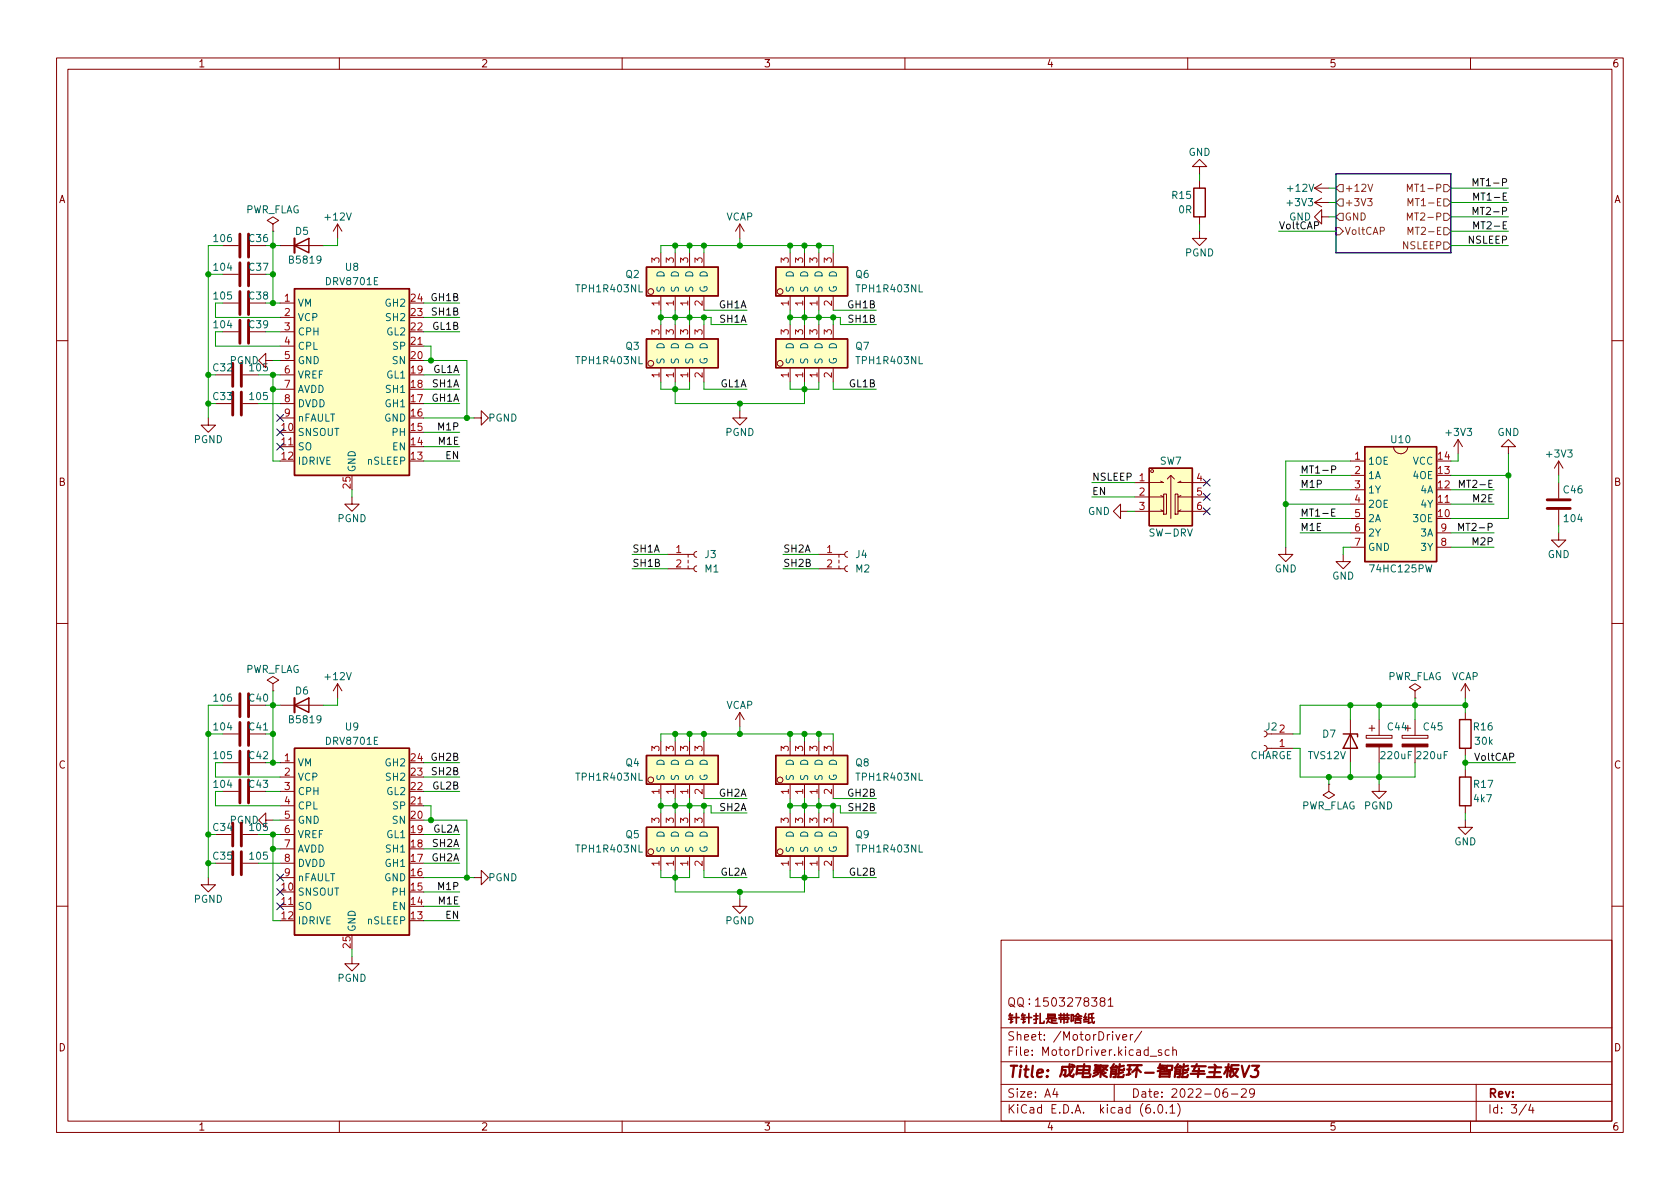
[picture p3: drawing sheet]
<svg xmlns="http://www.w3.org/2000/svg" width="297mm" height="210mm" viewBox="0 0 297 210" stroke-linecap="round" stroke-linejoin="round" font-family="sans-serif">
<g fill="none" stroke="#840000" stroke-width=".18">
<path d="M10 10.2h277v190.1h-277zM12 12.2h273v186.1h-273zM60 10.2v2M110 10.2v2M160 10.2v2M210 10.2v2M260 10.2v2M48.3 39.6l1-.6-1-.7-1.1 .7 1.1 .6v1.3M59.7 39.6v2.6M59.7 39.6l-.8 1.3M59.7 39.6l.8 1.3M130.8 39.6l-.8 1.3"/>
<path d="M130.8 39.6v2.6M130.8 39.6l.8 1.3M212.1 29.5h1.3l-1.3-1.3-1.3 1.3h1.3v1.2M212.1 32v1.3M212.1 38.3v1.3M232.4 35.8l1.3 .8M232.4 35.8h2.5M232.4 33.3l1.3 .7M232.4 33.3h2.5M233.7 38.3v-1.2l-1.3 1.2 1.3 1.3v-1.3h1.2M233.7 35l-1.3 .8M233.7 32.5l-1.3 .8"/>
<path d="M39.4 53.6h2.8M39.4 48.5h2.8M39.4 43.4h2.8M39.4 58.7h2.8M48.3 40.9h.1M49.5 53.6h2.6M49.5 43.4h7.6M49.5 58.7h2.6M49.5 56.1h2.6M116.8 44.7v2.5M116.8 52.3v2.6M116.8 57.4v2.5"/>
<path d="M119.4 44.7v2.5M119.4 52.3v2.6M119.4 57.4v2.5M121.9 44.7v2.5M121.9 52.3v2.6M121.9 57.4v2.5M124.5 44.7v2.5M124.5 52.3v2.6M124.5 57.4v2.5M139.7 44.7v2.5M139.7 52.3v2.6M139.7 57.4v2.5"/>
<path d="M142.2 44.7v2.5M142.2 52.3v2.6M142.2 57.4v2.5M144.8 44.7v2.5M144.8 52.3v2.6M144.8 57.4v2.5M147.3 44.7v2.5M147.3 52.3v2.6M147.3 57.4v2.5M212.1 40.9v1.3h1.3l-1.3 1.2-1.3-1.2h1.3M10 60.2h2M36.8 73.9v1.3h1.3l-1.3 1.2-1.2-1.2h1.2"/>
<path d="M42.9 71.4h2.8M42.9 66.3h2.8M47 63.7v-1.2l-1.3 1.2 1.3 1.3v-1.3h1.3M49.5 71.4h2.6M49.5 66.3h2.6M49.5 79h2.6M49.5 61.2h2.6M49.5 63.7h2.6M49.5 68.8h2.6M49.5 73.9h2.6M72.4 61.2h2.5M83.8 73.9h1.3v-1.3l1.3 1.3-1.3 1.3v-1.3"/>
<path d="M116.8 65v2.6M119.4 65v2.6M121.9 65v2.6M124.5 65v2.6M130.8 72.6v1.3h1.3l-1.3 1.3-1.3-1.3h1.3M139.7 65v2.6M142.2 65v2.6M144.8 65v2.6M147.3 65v2.6M246.4 79a1.27 1.27 0 0 0 1.2 1.2 1.27 1.27 0 0 0 1.3-1.2M257.8 77.7l-.8 1.3M257.8 77.7v2.6"/>
<path d="M257.8 77.7l.8 1.3M266.7 79h1.3l-1.3-1.3-1.3 1.3h1.3v1.3M285 60.2h2M62.2 87.9v1.2h1.3l-1.3 1.3-1.2-1.3h1.2M118.1 98h4.6M121.7 98v.5M121.7 99.1v.5M123.2 97.5l-.4 .2-.1 .3 .1 .4 .4 .1M144.8 98h4.6M148.3 98v.5M148.3 99.1v.5M149.9 97.5l-.4 .2-.1 .3 .1 .4 .4 .1"/>
<path d="M198.1 90.4v-1.3l-1.3 1.3 1.3 1.3v-1.3h1.3M205.2 90.2l.5 .2h-5M205.2 87.6l.5 .3h-5M205.2 85.1l.5 .2h-5M205.7 87.4h.5v3.5h-.5zM207 84.1v7.6M207 84.1l-.6 .6M207 84.1l.6 .6M207.8 87.4h.5v3.5h-.5zM208.8 90.2l-.5 .2h5.1M208.8 87.6l-.5 .3h5.1M208.8 85.1l-.5 .2h5.1"/>
<path d="M227.3 96.8v1.2h1.3l-1.3 1.3-1.2-1.3h1.2M237.5 98v1.3h1.3l-1.3 1.3-1.3-1.3h1.3M238.8 81.5h2.5M238.8 89.1h2.5M238.8 84.1h2.5M238.8 86.6h2.5M238.8 91.7h2.5M238.8 94.2h2.5M238.8 96.8h2.5M254 89.1h2.5M254 94.2h2.5M254 96.8h2.5"/>
<path d="M275.6 94.2v1.3h1.3l-1.3 1.3-1.3-1.3h1.3M275.6 81.5l-.8 1.3M275.6 81.5v2.6M275.6 85.3v2.8M275.6 90.2v2.8M275.6 81.5l.8 1.3M10 110.2h2M118.1 100.6h4.6M121.7 100.1v.5M123.2 100.1l-.4 .1-.1 .4 .1 .3 .4 .2M144.8 100.6h4.6M148.3 100.1v.5"/>
<path d="M149.9 100.1l-.4 .1-.1 .4 .1 .3 .4 .2M285 110.2h2M39.4 124.7h2.8M39.4 134.9h2.8M39.4 129.8h2.8M39.4 139.9h2.8M48.3 120.9l1-.6-1-.7-1.1 .7 1.1 .6v1.3M48.3 122.2h.1M49.5 124.7h7.6M49.5 134.9h2.6M49.5 139.9h2.6M49.5 137.4h2.6"/>
<path d="M59.7 120.9l-.8 1.3M59.7 120.9v2.5M59.7 120.9l.8 1.3M116.8 131.1v2.5M116.8 138.7v2.5M119.4 131.1v2.5M119.4 138.7v2.5M121.9 131.1v2.5M121.9 138.7v2.5M124.5 131.1v2.5M124.5 138.7v2.5M130.8 126v2.5"/>
<path d="M130.8 126l-.8 1.2M130.8 126l.8 1.2M139.7 131.1v2.5M139.7 138.7v2.5M142.2 131.1v2.5M142.2 138.7v2.5M144.8 131.1v2.5M144.8 138.7v2.5M147.3 131.1v2.5M147.3 138.7v2.5M223.5 129.3l.4 .1 .1 .4-.1 .3-.4 .2M223.5 131.8l.4 .2 .1 .3-.1 .4-.4 .1"/>
<path d="M224.8 129.8h3.8M224.8 132.3h3.8M234.9 138.7v1.2l1.1 .7-1.1 .6-1-.6 1-.7M234.9 138.7h.1M238.8 127.2v7.7M241.6 130h4.5v.6h-4.5zM242.1 128.8h1M242.6 128.3v1M243.8 138.7v1.2h1.3l-1.3 1.3-1.2-1.3h1.2M243.8 127.2v2.8M243.8 132.1v2.8M247.9 130h4.6v.6h-4.6z"/>
<path d="M248.4 128.8h1M250.2 122.2l1-.7-1-.6-1 .6 1 .7v1.2M250.2 123.4h.1M250.2 127.2v2.8M250.2 132.1v2.8M259.1 120.9v2.5M259.1 126v1.2M259.1 132.3v1.3M259.1 136.1v1.3M259.1 120.9l-.8 1.3M259.1 120.9l.7 1.3M36.8 155.2v1.3h1.3l-1.3 1.2-1.2-1.2h1.2"/>
<path d="M42.9 152.6h2.8M42.9 147.6h2.8M47 145v-1.2l-1.3 1.2 1.3 1.3v-1.3h1.3M49.5 152.6h2.6M49.5 147.6h2.6M49.5 142.5h2.6M49.5 145h2.6M49.5 150.1h2.6M49.5 155.2h2.6M72.4 142.5h2.5M83.8 155.2h1.3v-1.3l1.3 1.3-1.3 1.3v-1.3M116.8 143.8v2.5"/>
<path d="M116.8 151.4v2.5M119.4 143.8v2.5M119.4 151.4v2.5M121.9 143.8v2.5M121.9 151.4v2.5M124.5 143.8v2.5M124.5 151.4v2.5M130.8 159v1.3h1.3l-1.3 1.2-1.3-1.2h1.3M139.7 143.8v2.5M139.7 151.4v2.5M142.2 143.8v2.5M142.2 151.4v2.5"/>
<path d="M144.8 143.8v2.5M144.8 151.4v2.5M147.3 143.8v2.5M147.3 151.4v2.5M259.1 145v1.3h1.2l-1.2 1.3-1.3-1.3h1.3M259.1 142.5v1.3M10 160.2h2M49.5 160.3h2.6M62.2 169.2v1.2h1.3l-1.3 1.3-1.2-1.3h1.2M177 166.3h108v32h-108zM178.4 176.6a.5 .5 0 0 1 .6-.2 .5 .5 0 0 1 .4 .5v.5a.5 .5 0 0 1-.5 .6 .5 .5 0 0 1-.5-.6zM178.6 177.6h.3l.5 .5"/>
<path d="M180 176.6a.5 .5 0 0 1 .6-.2 .5 .5 0 0 1 .3 .5v.5a.5 .5 0 0 1-.5 .6 .5 .5 0 0 1-.5-.6zM180.2 177.6h.3l.5 .5M182 177.4v.2M182 176.6v.2M183.1 176.9l.4-.5v1.5M183.1 177.9h.8M185.3 176.4h-.7l-.1 .7 .2-.1 .5 .1 .2 .2-.1 .5-.2 .1-.6-.1M186.1 176.5l.2-.1a.81 .81 0 0 1 .6 .7 .81 .81 0 0 1-.3 .8h-.2a.81 .81 0 0 1-.5-.6 .81 .81 0 0 1 .2-.8zM187.3 176.4h.9l-.5 .6 .4 .1v.7l-.2 .1h-.4l-.2-.1M188.8 176.6l.6-.2 .2 .2v.3l-.9 1h.9M190.1 176.4h1l-.6 1.5M191.9 177.1l-.3-.3 .1-.2 .2-.2 .5 .1 .1 .2-.1 .2-.6 .2-.2 .3 .1 .4 .2 .1h.5l.1-.3-.1-.4-.2-.1"/>
<path d="M193 176.4h.9l-.5 .6 .5 .1v.7l-.3 .1h-.4l-.2-.1M194.8 177.1l-.3-.3 .1-.2 .2-.2 .4 .1 .2 .2-.1 .2-.7 .2-.1 .3v.2l.3 .3h.4l.2-.3-.1-.4-.2-.1M195.9 176.9l.5-.5v1.5M195.9 177.9h.9M285 160.2h2M60 198.3v2M110 198.3v2M160 198.3v2M177 194.8h108M177 191.8h108M177 187.8h108M177 181.8h108"/>
<path d="M186.5 192.5l-.4 1h1M186.9 193v1M197 191.8v3M197.3 182.9l.3 1 .4-1M198.5 183.4l.7-.1-.1-.3-.4-.1-.2 .2 .1 .8h.5M199.9 182.9v1M200.3 182.9l-.3 .1-.1 .2M201.9 182.4l-1.3 1.9M203.4 186.8h1.1M204.1 196.7v.1M204.9 195.4l.2-.1a.81 .81 0 0 1 .6 .7 .81 .81 0 0 1-.3 .8h-.2a.81 .81 0 0 1-.6-.6 .81 .81 0 0 1 .3-.8zM205.4 185.7l-.4-.1-.2 .2 .1 .3 .5 .1v.4h-.6"/>
<path d="M206.2 196.7v.1M206.7 185.7l-.4-.1-.3 .3v.4l.1 .3h.6M206.9 195.8l.4-.5v1.5M206.9 196.8h.8M207.4 185.8l.2-.2 .3 .1 .1 .9M207.4 185.1v1.5M208.2 195.1a1.72 1.72 0 0 1 0 2.3M210 198.3v2M216.9 192.5a.59 .59 0 0 0-.7 .7v.5l.2 .3h.4l.2-.1 .1-.5-.2-.2-.4-.1-.3 .3M217.7 193.5h1.2M219.5 192.7l.6-.2 .2 .2 .1 .3-1 1h1M221.8 193.2l-.3 .3-.4-.1-.2-.2 .2-.6 .4-.1 .2 .2a.99 .99 0 0 1-.3 1.3h-.3"/>
<path d="M260 198.3v2M261 191.8v6.5M269.9 195.3l-1.3 1.9M270.6 195.3l-.3 1h.9M271 195.8v1"/>
<circle cx="115.1" cy="51.6" r=".51"/>
<circle cx="137.9" cy="51.6" r=".51"/>
<circle cx="115.1" cy="64.3" r=".51"/>
<circle cx="137.9" cy="64.3" r=".51"/>
<circle cx="203.7" cy="83.3" r=".25"/>
<circle cx="115.1" cy="137.9" r=".51"/>
<circle cx="137.9" cy="137.9" r=".51"/>
<circle cx="115.1" cy="150.6" r=".51"/>
<circle cx="137.9" cy="150.6" r=".51"/>
</g>
<g fill="none" stroke="#840000" stroke-width=".4">
<path d="M178.7 188.5h1.2M179.3 188.5l-.3 2M180.4 189.1l-.1 1.4M180.5 188.5l-.1 .1 .1 .1 .1-.1-.1-.1v.2M181.1 189.1h.8M181.5 188.5l-.2 1.7v.2l.4 .1M182.6 188.5l-.2 1.7 .3 .3M183.4 189.8l1-.2-.1-.4-.5-.1-.3 .3-.1 1 .2 .1 .6-.1M185.2 190.3v.1l-.1 .1-.1-.1 .2-.1-.1 .2M185.3 189.2l.1 .1-.1 .1-.1-.1 .1-.1v.2M187.8 189.2h.6l-.1 .9h-.3M189.1 188.2l.1 2 .5 .3 .2-.5"/>
<path d="M189.5 188.3l.5 .2M189.7 189l-.4 .7-.6 .6-.4 .1M190 188.7h-2.2l-.1 1-.3 .7M190.4 189.8h2.1l.2-1.2h-2.2l-.2 1.4M190.4 189.2h2.2M191.7 188.2l-.3 2.3h1.3l.1-.5M193.5 189.3h.6M193.6 188.4l2.3 .1M193.7 188.9h.9M193.7 188.7h.9M193.8 188.4l-.1 .8M194 189.2h.5"/>
<path d="M194 189.5l-.6 .3M194.2 189.9l-1 .5M194.6 188.4l-.1 .9M194.7 189.6l-.1 .9M194.8 189.5v.3l.4 .4 .5 .3M195 188.7l.8 .5M195.2 189.4l-1.1 .3M195.5 189.7l-.5 .2M195.8 188.6l-.5 .4-.6 .3M196.4 190.5l.1-1.4h.9l-.2 1.4h-.4M196.4 188.8l1.1-.1v.1M196.4 189.9h.9"/>
<path d="M196.5 189.5h.8M196.9 188.2l-.3 .5M197.3 188.5l.2 .2M197.8 189.4l-.1 1.1M198 188.2l-.1 1M198.6 189.6l-.9 .3M198.7 190.1l-.1 .4h-1M198.7 188.5l-.9 .2M198.8 188.9l-.1 .3h-.9M199.3 189.1h.7M199.4 188.4h.8M199.8 188.4l-.2 1.7"/>
<path d="M199.9 189.9l-.7 .2M200.3 188.4h1.6M200.8 189l-.6 .6M201.1 188.7l-.3 1.8M201.1 189l.6 .6M201.2 188.4l-.5 .8M202.5 189.7h1.5M204.8 188.8h1.3M205 190.5l.2-1h1.7l-.1 1M205 190.4h1.8M205.1 188.5h.9M205.1 189.9h1.7"/>
<path d="M205.1 188.2l-.1 .5M205.4 189l.6 .2M205.4 188.9l-.3 .4-.4 .1M205.6 188.5l-.2 .6M206.2 189.2h1M206.3 189.1v-.6h1l-.1 .6M207.7 190.5l.2-1.4h.8l-.1 1.4h-.4M207.7 188.8l1.1-.1 .1 .1M207.8 189.9h.8M207.8 189.5h.9M208.3 188.2l-.4 .5M208.6 188.5l.3 .2"/>
<path d="M209.2 189.4l-.2 1.1M209.3 188.2l-.1 1M209.9 189.6l-.9 .3M210 190.1l-.1 .4h-1M210 188.5l-.8 .2M210.1 188.9l-.1 .3h-.9M210.5 189.9h2.5M210.7 188.6h2.5M210.9 189.4h2M211.6 188.2l-.5 .9M212 188.9l-.2 1.6M213.4 190.5h2.5"/>
<path d="M213.7 188.7h2.2M213.8 189.6h1.9M214.7 188.3l.4 .4M214.9 188.7l-.2 1.8M216.7 188.7h.8M217 188.8l-.6 1.1M217.1 189.1l.3 .4M217.2 188.2l-.3 2.3M217.7 189h1.2l-.4 .8-.5 .5-.4 .2M217.9 189l.3 .9 .6 .6M219 188.4h-1.2l-.4 1.9M219.6 188.5l.4 2 .9-2"/>
<path d="M221.4 188.5h1.2l-.7 .7h.2l.3 .2 .1 .2-.2 .7-.3 .2h-.6l-.2-.2"/>
</g>
<g fill="none" stroke="#840000" stroke-width=".25">
<path d="M211.1 33.3h2v5h-2zM52.1 51h20.3v33.1h-20.3zM52.1 43.4l2.5-1.2v2.5zM114.3 59.9h12.7v5.1h-12.7zM114.3 47.2h12.7v5.1h-12.7zM137.2 59.9h12.7v5.1h-12.7zM137.2 47.2h12.7v5.1h-12.7zM241.3 79h12.7v20.3h-12.7zM203.2 82.8h7.6v10.2h-7.6zM52.1 132.3h20.3v33h-20.3zM52.1 124.7l2.5-1.3v2.6zM114.3 133.6h12.7v5.1h-12.7z"/>
<path d="M137.2 133.6h12.7v5.1h-12.7zM237.5 129.8h2.5v.5M238.8 129.8l1.2 2.5h-2.5zM258.1 137.4h2v5.1h-2zM258.1 127.2h2v5.1h-2zM114.3 146.3h12.7v5.1h-12.7zM137.2 146.3h12.7v5.1h-12.7z"/>
</g>
<g fill="none" stroke="#840000" stroke-width=".51">
<path d="M42.4 41.4v4.1M42.4 46.5v4M42.4 51.6v4M42.4 56.6v4.1M43.9 41.4v4.1M43.9 46.5v4M43.9 51.6v4M43.9 56.6v4.1M41.1 64.3v4M41.1 69.3v4.1M42.7 64.3v4M42.7 69.3v4.1"/>
<path d="M273.6 88.4h4M273.6 89.9h4M42.4 122.7v4M42.4 127.8v4M42.4 132.8v4.1M42.4 137.9v4.1M43.9 122.7v4M43.9 127.8v4M43.9 132.8v4.1M43.9 137.9v4.1M41.1 145.5v4.1M41.1 150.6v4.1"/>
<path d="M42.7 145.5v4.1M42.7 150.6v4.1"/>
</g>
<g fill="#ffffc2" stroke="#ffffc2" stroke-width=".18">
<path d="M114.3 59.9h12.7v5.1h-12.7z"/>
<path d="M114.3 47.2h12.7v5.1h-12.7z"/>
<path d="M114.3 146.3h12.7v5.1h-12.7z"/>
<path d="M137.2 59.9h12.7v5.1h-12.7z"/>
<path d="M137.2 47.2h12.7v5.1h-12.7z"/>
<path d="M114.3 133.6h12.7v5.1h-12.7z"/>
<path d="M241.3 79h12.7v20.3h-12.7z"/>
<path d="M137.2 146.3h12.7v5.1h-12.7z"/>
<path d="M203.2 82.8h7.6v10.2h-7.6z"/>
<path d="M137.2 133.6h12.7v5.1h-12.7z"/>
<path d="M52.1 132.3h20.3v33h-20.3z"/>
<path d="M52.1 51h20.3v33.1h-20.3z"/>
</g>
<g fill="#840000" stroke="#840000" stroke-width=".18">
<path d="M247.9 131.6h4.6v.5h-4.6z"/>
<path d="M241.6 131.6h4.5v.5h-4.5z"/>
</g>
<path d="M52.1 42.2v2.5M52.1 123.4v2.6" fill="none" stroke="#840000" stroke-width=".38"/>
<g fill="none" stroke="#725600" stroke-width=".18">
<path d="M236.2 33.3l.7-.7h.6v1.3h-.6zM236.9 37.7h.6v1.3h-.6l-.7-.7zM236.9 35.2h.6v1.2h-.6l-.7-.6zM241.8 35.1h.8l-.4 .5 .3 .1v.6l-.1 .1-.6-.1M241.9 32.6l.4 1.2 .4-1.2M248.8 38.9v-1.2l.5 .9 .4-.9v1.2M248.8 33.8v-1.2l.5 .9 .4-.9v1.2M249 36.4v-1.3l.4 .9 .4-.9v1.3M255.3 37.7h.6l.6 .6-.6 .7h-.6zM255.3 35.2h.6l.6 .6-.6 .6h-.6zM255.3 32.6h.6l.6 .7-.6 .6h-.6zM236.2 40.3h.7l.6 .6-.6 .6h-.7z"/>
<path d="M249 41.5v-1.3l.4 .9 .4-.9v1.3M255.3 40.3h.6l.6 .6-.6 .6h-.6zM255.3 42.8h.6l.6 .6-.6 .7h-.6z"/>
</g>
<path d="M260.5 37.9v-1.2l.4 .9 .4-.9v1.2M260.5 32.9v-1.3l.4 .9 .4-.9v1.3M260.6 35.4v-1.3l.4 .9 .4-.9v1.3M260.6 40.5v-1.3l.4 .9 .4-.9v1.3M235.4 83.1l.7-.1 .1-.2-.1-.3-.7-.1v1.3M235.4 90.6h.5M236.1 90h-.7v1.3h.7M257.9 93.8v-1.3l.4 1 .5-1v1.3M258 86.2v-1.3l.5 .9 .4-.9v1.3" fill="none" stroke="#0f0f0f" stroke-width=".18"/>
<path d="M236.2 30.7h20.3v14h-20.3z" fill="none" stroke="#0000c2" stroke-width=".25"/>
<g fill="none" stroke="#009600" stroke-width=".18">
<path d="M212.1 30.7v1.3M212.1 39.6v1.3M234.9 35.8h1.3M234.9 38.3h1.3M234.9 33.3h1.3M256.5 35.8h10.2M256.5 38.3h10.2M256.5 33.3h10.2M36.8 48.5h2.6M38.1 53.6v2.5h11.4M38.1 58.7v2.5h11.4M39.4 43.4h-2.6v30.5"/>
<path d="M47 43.4h2.5M47 58.7h2.5M47 53.6h2.5M47 48.5h1.3M48.3 40.9v12.7M59.7 42.2v1.2h-2.6M74.9 56.1h6.4M74.9 58.7h6.4M74.9 53.6h6.4M116.8 44.7v-1.3h30.5v1.3M116.8 56.1h8.9v1.3h6.4M116.8 54.9v2.5"/>
<path d="M119.4 43.4v1.3M119.4 54.9v2.5M121.9 43.4v1.3M121.9 54.9v2.5M124.5 43.4v1.3M124.5 56.1v1.3M124.5 54.9h7.6M130.8 42.2v1.2M139.7 56.1h8.9v1.3h6.3M139.7 43.4v1.3M139.7 54.9v2.5M142.2 43.4v1.3"/>
<path d="M142.2 54.9v2.5M144.8 43.4v1.3M144.8 54.9v2.5M147.3 56.1v1.3M147.3 54.9h7.6M226.1 40.9h10.1M256.5 40.9h10.2M256.5 43.4h10.2M36.8 71.4h1.3M36.8 66.3h1.3M45.7 71.4h3.8M45.7 66.3h3.8"/>
<path d="M48.3 68.8h1.2M48.3 66.3v15.2h1.2M48.3 63.7h1.2M74.9 68.8h6.4M74.9 71.4h6.4M74.9 73.9h8.9M74.9 61.2h1.3v2.5M74.9 63.7h7.6v10.2M74.9 79h6.4M74.9 76.4h6.4M74.9 66.3h6.4M116.8 67.6v1.2h5.1v-1.2"/>
<path d="M119.4 67.6v3.8h22.8v-3.8M124.5 67.6v1.2h7.6M130.8 71.4v1.2M139.7 67.6v1.2h5.1v-1.2M147.3 67.6v1.2h7.6M62.2 86.6v1.3M74.9 81.5h6.4M111.8 98h6.3M138.4 98h6.4M193 87.9h7.7M193 85.3h7.7M199.4 90.4h1.3"/>
<path d="M227.3 89.1h11.5M229.9 91.7h8.9M229.9 94.2h8.9M229.9 86.6h8.9M229.9 84.1h8.9M238.8 96.8h-1.3v1.2M238.8 81.5h-11.5v15.3M256.5 94.2h7.7M256.5 89.1h7.7M256.5 86.6h7.7M256.5 84.1h10.2M256.5 96.8h7.7"/>
<path d="M257.8 80.3v1.2h-1.3M266.7 80.3v11.4h-10.2M275.6 84.1v1.2M275.6 93v1.2M111.8 100.6h6.3M138.4 100.6h6.4M36.8 129.8h2.6M38.1 134.9v2.5h11.4M38.1 139.9v2.6h11.4M39.4 124.7h-2.6v30.5M47 124.7h2.5M47 129.8h1.3"/>
<path d="M47 139.9h2.5M47 134.9h2.5M48.3 122.2v12.7M59.7 123.4v1.3h-2.6M74.9 137.4h6.4M74.9 139.9h6.4M74.9 134.9h6.4M116.8 131.1v-1.3h30.5v1.3M119.4 129.8v1.3M121.9 129.8v1.3M124.5 129.8v1.3M130.8 128.5v1.3"/>
<path d="M139.7 129.8v1.3M142.2 129.8v1.3M144.8 129.8v1.3M228.6 132.3h1.3v5.1h20.3v-2.5M234.9 137.4v1.3M238.8 124.7v2.5M238.8 134.9v2.5M243.8 124.7v2.5M243.8 134.9v3.8M250.2 123.4v3.8M259.1 124.7h-29.2v5.1h-1.3M259.1 123.4v2.6"/>
<path d="M259.1 133.6v2.5M259.1 134.9h8.9M36.8 147.6h1.3M36.8 152.6h1.3M45.7 147.6h3.8M45.7 152.6h3.8M48.3 145h1.2M48.3 150.1h1.2M48.3 147.6v15.2h1.2M74.9 155.2h8.9M74.9 157.7h6.4M74.9 142.5h1.3v2.5"/>
<path d="M74.9 145h7.6v10.2M74.9 150.1h6.4M74.9 147.6h6.4M74.9 152.6h6.4M116.8 153.9v1.3h5.1v-1.3M116.8 142.5h8.9v1.3h6.4M116.8 141.2v2.6M119.4 153.9v3.8h22.8v-3.8M119.4 141.2v2.6M121.9 141.2v2.6M124.5 142.5v1.3M124.5 153.9v1.3h7.6"/>
<path d="M124.5 141.2h7.6M130.8 157.7v1.3M139.7 153.9v1.3h5.1v-1.3M139.7 141.2v2.6M139.7 142.5h8.9v1.3h6.3M142.2 141.2v2.6M144.8 141.2v2.6M147.3 142.5v1.3M147.3 153.9v1.3h7.6M147.3 141.2h7.6M259.1 143.8v1.2M62.2 167.9v1.3"/>
<path d="M74.9 162.8h6.4M74.9 160.3h6.4"/>
</g>
<g fill="none" stroke="#000084" stroke-width=".18">
<path d="M48.9 75.8l1.2 1.3M48.9 73.3l1.2 1.2M48.9 78.4l1.2 1.2M50.1 75.8l-1.2 1.3M50.1 73.3l-1.2 1.2M50.1 78.4l-1.2 1.2M212.8 84.7l1.2 1.2M212.8 89.8l1.2 1.2M212.8 87.3l1.2 1.2M214 84.7l-1.2 1.2M214 89.8l-1.2 1.2M214 87.3l-1.2 1.2"/>
<path d="M48.9 157.1l1.2 1.2M48.9 154.6l1.2 1.2M48.9 159.7l1.2 1.2M50.1 157.1l-1.2 1.2M50.1 154.6l-1.2 1.2M50.1 159.7l-1.2 1.2"/>
</g>
<g fill="#009600" stroke="#009600" stroke-width=".18">
<circle cx="119.4" cy="68.8" r=".46"/>
<circle cx="119.4" cy="56.1" r=".46"/>
<circle cx="121.9" cy="56.1" r=".46"/>
<circle cx="124.5" cy="56.1" r=".46"/>
<circle cx="124.5" cy="43.4" r=".46"/>
<circle cx="130.8" cy="43.4" r=".46"/>
<circle cx="119.4" cy="43.4" r=".46"/>
<circle cx="121.9" cy="43.4" r=".46"/>
<circle cx="130.8" cy="71.4" r=".46"/>
<circle cx="139.7" cy="56.1" r=".46"/>
<circle cx="144.8" cy="43.4" r=".46"/>
<circle cx="142.2" cy="43.4" r=".46"/>
<circle cx="139.7" cy="43.4" r=".46"/>
<circle cx="227.3" cy="89.1" r=".46"/>
<circle cx="243.8" cy="137.4" r=".46"/>
<circle cx="234.9" cy="137.4" r=".46"/>
<circle cx="259.1" cy="134.9" r=".46"/>
<circle cx="238.8" cy="137.4" r=".46"/>
<circle cx="142.2" cy="68.8" r=".46"/>
<circle cx="142.2" cy="56.1" r=".46"/>
<circle cx="139.7" cy="129.8" r=".46"/>
<circle cx="144.8" cy="129.8" r=".46"/>
<circle cx="142.2" cy="129.8" r=".46"/>
<circle cx="147.3" cy="56.1" r=".46"/>
<circle cx="144.8" cy="56.1" r=".46"/>
<circle cx="250.2" cy="124.7" r=".46"/>
<circle cx="259.1" cy="124.7" r=".46"/>
<circle cx="243.8" cy="124.7" r=".46"/>
<circle cx="238.8" cy="124.7" r=".46"/>
<circle cx="266.7" cy="84.1" r=".46"/>
<circle cx="142.2" cy="155.2" r=".46"/>
<circle cx="139.7" cy="142.5" r=".46"/>
<circle cx="124.5" cy="142.5" r=".46"/>
<circle cx="130.8" cy="157.7" r=".46"/>
<circle cx="121.9" cy="129.8" r=".46"/>
<circle cx="121.9" cy="142.5" r=".46"/>
<circle cx="119.4" cy="142.5" r=".46"/>
<circle cx="119.4" cy="155.2" r=".46"/>
<circle cx="82.5" cy="73.9" r=".46"/>
<circle cx="116.8" cy="56.1" r=".46"/>
<circle cx="76.2" cy="145" r=".46"/>
<circle cx="116.8" cy="142.5" r=".46"/>
<circle cx="82.5" cy="155.2" r=".46"/>
<circle cx="130.8" cy="129.8" r=".46"/>
<circle cx="124.5" cy="129.8" r=".46"/>
<circle cx="119.4" cy="129.8" r=".46"/>
<circle cx="144.8" cy="142.5" r=".46"/>
<circle cx="147.3" cy="142.5" r=".46"/>
<circle cx="142.2" cy="142.5" r=".46"/>
<circle cx="48.3" cy="124.7" r=".46"/>
<circle cx="48.3" cy="129.8" r=".46"/>
<circle cx="36.8" cy="66.3" r=".46"/>
<circle cx="36.8" cy="71.4" r=".46"/>
<circle cx="36.8" cy="129.8" r=".46"/>
<circle cx="48.3" cy="68.8" r=".46"/>
<circle cx="48.3" cy="66.3" r=".46"/>
<circle cx="48.3" cy="53.6" r=".46"/>
<circle cx="48.3" cy="48.5" r=".46"/>
<circle cx="48.3" cy="43.4" r=".46"/>
<circle cx="36.8" cy="48.5" r=".46"/>
<circle cx="48.3" cy="134.9" r=".46"/>
<circle cx="36.8" cy="147.6" r=".46"/>
<circle cx="48.3" cy="147.6" r=".46"/>
<circle cx="48.3" cy="150.1" r=".46"/>
<circle cx="36.8" cy="152.6" r=".46"/>
<circle cx="76.2" cy="63.7" r=".46"/>
</g>
<g font-size="2.1" fill="#840000">
<text x="178" y="184">Sheet: /MotorDriver/</text>
<text x="178" y="181">þÿ”ˆ”ˆbNf/^&amp;Ue~¸</text>
<text x="178" y="186.7">File: MotorDriver.kicad_sch</text>
<text x="178" y="196.9">KiCad E.D.A. kicad (6.0.1)</text>
<text x="178" y="194.1">Size: A4</text>
<text x="200" y="194.1">Date: 2022-06-29</text>
<text x="263" y="194.1">Rev:</text>
<text x="263" y="196.9">Id: 3/4</text>
</g>
<g font-size="1.8" fill="#840000">
<text x="35" y="11.9">1</text>
<text x="85" y="11.9">2</text>
<text x="135" y="11.9">3</text>
<text x="185" y="11.9">4</text>
<text x="235" y="11.9">5</text>
<text x="285" y="11.9">6</text>
<text x="10.3" y="35.9">A</text>
<text x="285.3" y="35.9">A</text>
<text x="10.3" y="85.9">B</text>
<text x="285.3" y="85.9">B</text>
<text x="10.3" y="135.9">C</text>
<text x="285.3" y="135.9">C</text>
<text x="10.3" y="185.9">D</text>
<text x="285.3" y="185.9">D</text>
<text x="35" y="199.9">1</text>
<text x="85" y="199.9">2</text>
<text x="135" y="199.9">3</text>
<text x="185" y="199.9">4</text>
<text x="235" y="199.9">5</text>
<text x="285" y="199.9">6</text>
</g>
<g font-size="1.8" fill="#006464">
<text x="210.1" y="27.6">GND</text>
<text x="207.3" y="35.2">R15</text>
<text x="227.8" y="33.9">+12V</text>
<text x="43.3" y="37.7">PWR_FLAG</text>
<text x="52.3" y="41.5">D5</text>
<text x="57.6" y="39">+12V</text>
<text x="128.4" y="39">VCAP</text>
<text x="208.4" y="37.7">0R</text>
<text x="227.7" y="36.4">+3V3</text>
<text x="37.9" y="47.9">104</text>
<text x="37.9" y="42.8">106</text>
<text x="44.1" y="47.9">C37</text>
<text x="44.1" y="42.8">C36</text>
<text x="51.3" y="46.6">B5819</text>
<text x="61.1" y="47.9">U8</text>
<text x="209.5" y="45.3">PGND</text>
<text x="44.1" y="53">C38</text>
<text x="57.8" y="50.4">DRV8701E</text>
<text x="102.1" y="51.7">TPH1R403NL</text>
<text x="110.7" y="49.1">Q2</text>
<text x="117.5" y="51.8" transform="rotate(-90 117.5 51.8)">S</text>
<text x="117.5" y="49" transform="rotate(-90 117.5 49)">D</text>
<text x="120" y="51.8" transform="rotate(-90 120 51.8)">S</text>
<text x="120" y="49" transform="rotate(-90 120 49)">D</text>
<text x="122.6" y="51.8" transform="rotate(-90 122.6 51.8)">S</text>
<text x="122.6" y="49" transform="rotate(-90 122.6 49)">D</text>
<text x="125.1" y="51.8" transform="rotate(-90 125.1 51.8)">G</text>
<text x="125.1" y="49" transform="rotate(-90 125.1 49)">D</text>
<text x="140.3" y="51.8" transform="rotate(-90 140.3 51.8)">S</text>
<text x="140.3" y="49" transform="rotate(-90 140.3 49)">D</text>
<text x="142.9" y="51.8" transform="rotate(-90 142.9 51.8)">S</text>
<text x="142.9" y="49" transform="rotate(-90 142.9 49)">D</text>
<text x="145.4" y="51.8" transform="rotate(-90 145.4 51.8)">S</text>
<text x="145.4" y="49" transform="rotate(-90 145.4 49)">D</text>
<text x="148" y="51.8" transform="rotate(-90 148 51.8)">G</text>
<text x="148" y="49" transform="rotate(-90 148 49)">D</text>
<text x="151.3" y="49.1">Q6</text>
<text x="151.7" y="51.7">TPH1R403NL</text>
<text x="44.1" y="58">C39</text>
<text x="52.6" y="54.2">VM</text>
<text x="52.6" y="56.8">VCP</text>
<text x="52.6" y="59.3">CPH</text>
<text x="68.2" y="54.2">GH2</text>
<text x="68.4" y="59.3">GL2</text>
<text x="68.4" y="56.8">SH2</text>
<text x="37.7" y="65.7">C32</text>
<text x="40.6" y="64.4">PGND</text>
<text x="44.2" y="65.7">105</text>
<text x="52.6" y="61.8">CPL</text>
<text x="52.6" y="64.4">GND</text>
<text x="69.4" y="64.4">SN</text>
<text x="69.5" y="61.8">SP</text>
<text x="102.1" y="64.4">TPH1R403NL</text>
<text x="110.7" y="61.8">Q3</text>
<text x="117.5" y="64.5" transform="rotate(-90 117.5 64.5)">S</text>
<text x="117.5" y="61.7" transform="rotate(-90 117.5 61.7)">D</text>
<text x="120" y="64.5" transform="rotate(-90 120 64.5)">S</text>
<text x="120" y="61.7" transform="rotate(-90 120 61.7)">D</text>
<text x="122.6" y="64.5" transform="rotate(-90 122.6 64.5)">S</text>
<text x="122.6" y="61.7" transform="rotate(-90 122.6 61.7)">D</text>
<text x="125.1" y="64.5" transform="rotate(-90 125.1 64.5)">G</text>
<text x="125.1" y="61.7" transform="rotate(-90 125.1 61.7)">D</text>
<text x="140.3" y="64.5" transform="rotate(-90 140.3 64.5)">S</text>
<text x="140.3" y="61.7" transform="rotate(-90 140.3 61.7)">D</text>
<text x="142.9" y="64.5" transform="rotate(-90 142.9 64.5)">S</text>
<text x="142.9" y="61.7" transform="rotate(-90 142.9 61.7)">D</text>
<text x="145.4" y="64.5" transform="rotate(-90 145.4 64.5)">S</text>
<text x="145.4" y="61.7" transform="rotate(-90 145.4 61.7)">D</text>
<text x="148" y="64.5" transform="rotate(-90 148 64.5)">G</text>
<text x="148" y="61.7" transform="rotate(-90 148 61.7)">D</text>
<text x="151.3" y="61.8">Q7</text>
<text x="151.7" y="64.4">TPH1R403NL</text>
<text x="37.7" y="70.7">C33</text>
<text x="44.2" y="70.7">105</text>
<text x="52.6" y="66.9">VREF</text>
<text x="52.6" y="69.5">AVDD</text>
<text x="68.4" y="69.5">SH1</text>
<text x="68.4" y="66.9">GL1</text>
<text x="52.6" y="77.1">SNSOUT</text>
<text x="52.6" y="72">DVDD</text>
<text x="52.6" y="74.5">nFAULT</text>
<text x="68" y="74.5">GND</text>
<text x="68.2" y="72">GH1</text>
<text x="69.4" y="77.1">PH</text>
<text x="86.3" y="74.5">PGND</text>
<text x="128.3" y="77.1">PGND</text>
<text x="255.8" y="77.1">+3V3</text>
<text x="264.7" y="77.1">GND</text>
<text x="34.3" y="78.4">PGND</text>
<text x="52.6" y="79.6">SO</text>
<text x="52.6" y="82.2">IDRIVE</text>
<text x="62.9" y="83.6" transform="rotate(-90 62.9 83.6)">GND</text>
<text x="65" y="82.2">nSLEEP</text>
<text x="69.4" y="79.6">EN</text>
<text x="205.1" y="82.2">SW7</text>
<text x="241.8" y="82.2">1OE</text>
<text x="246" y="78.4">U10</text>
<text x="249.8" y="82.2">VCC</text>
<text x="273.6" y="80.9">+3V3</text>
<text x="241.8" y="84.7">1A</text>
<text x="241.8" y="87.2">1Y</text>
<text x="241.8" y="89.8">2OE</text>
<text x="250" y="84.7">4OE</text>
<text x="251.2" y="87.2">4A</text>
<text x="251.3" y="89.8">4Y</text>
<text x="276.5" y="87.2">C46</text>
<text x="59.7" y="92.3">PGND</text>
<text x="192.3" y="91.1">GND</text>
<text x="203.4" y="94.9">SW-DRV</text>
<text x="241.8" y="92.3">2A</text>
<text x="241.8" y="94.9">2Y</text>
<text x="250" y="92.3">3OE</text>
<text x="251.2" y="94.9">3A</text>
<text x="276.7" y="92.3">104</text>
<text x="124.6" y="101.2">M1</text>
<text x="124.6" y="98.7">J3</text>
<text x="151.3" y="101.2">M2</text>
<text x="151.3" y="98.7">J4</text>
<text x="225.4" y="101.2">GND</text>
<text x="241.8" y="97.4">GND</text>
<text x="242.5" y="101.2">74HC125PW</text>
<text x="251.3" y="97.4">3Y</text>
<text x="273.6" y="98.7">GND</text>
<text x="235.5" y="102.5">GND</text>
<text x="43.3" y="119">PWR_FLAG</text>
<text x="37.9" y="124.1">106</text>
<text x="44.1" y="124.1">C40</text>
<text x="52.3" y="122.8">D6</text>
<text x="57.6" y="120.3">+12V</text>
<text x="128.4" y="125.3">VCAP</text>
<text x="245.2" y="120.3">PWR_FLAG</text>
<text x="256.6" y="120.3">VCAP</text>
<text x="37.9" y="129.2">104</text>
<text x="44.1" y="129.2">C41</text>
<text x="51.3" y="127.9">B5819</text>
<text x="57.8" y="131.7">DRV8701E</text>
<text x="61.1" y="129.2">U9</text>
<text x="223.8" y="129.2">J2</text>
<text x="233.9" y="130.4">D7</text>
<text x="245.4" y="129.2">C44</text>
<text x="251.8" y="129.2">C45</text>
<text x="260.6" y="129.2">R16</text>
<text x="260.9" y="131.7">30k</text>
<text x="44.1" y="134.2">C42</text>
<text x="52.6" y="135.5">VM</text>
<text x="68.2" y="135.5">GH2</text>
<text x="110.7" y="135.5">Q4</text>
<text x="117.5" y="135.4" transform="rotate(-90 117.5 135.4)">D</text>
<text x="120" y="135.4" transform="rotate(-90 120 135.4)">D</text>
<text x="122.6" y="135.4" transform="rotate(-90 122.6 135.4)">D</text>
<text x="125.1" y="135.4" transform="rotate(-90 125.1 135.4)">D</text>
<text x="140.3" y="135.4" transform="rotate(-90 140.3 135.4)">D</text>
<text x="142.9" y="135.4" transform="rotate(-90 142.9 135.4)">D</text>
<text x="145.4" y="135.4" transform="rotate(-90 145.4 135.4)">D</text>
<text x="148" y="135.4" transform="rotate(-90 148 135.4)">D</text>
<text x="151.3" y="135.5">Q8</text>
<text x="221" y="134.2">CHARGE</text>
<text x="231.3" y="134.2">TVS12V</text>
<text x="244.3" y="134.2">220uF</text>
<text x="250.6" y="134.2">220uF</text>
<text x="44.1" y="139.3">C43</text>
<text x="52.6" y="138">VCP</text>
<text x="52.6" y="140.6">CPH</text>
<text x="52.6" y="143.1">CPL</text>
<text x="68.4" y="140.6">GL2</text>
<text x="68.4" y="138">SH2</text>
<text x="69.5" y="143.1">SP</text>
<text x="102.1" y="138">TPH1R403NL</text>
<text x="117.5" y="138.2" transform="rotate(-90 117.5 138.2)">S</text>
<text x="120" y="138.2" transform="rotate(-90 120 138.2)">S</text>
<text x="122.6" y="138.2" transform="rotate(-90 122.6 138.2)">S</text>
<text x="125.1" y="138.2" transform="rotate(-90 125.1 138.2)">G</text>
<text x="140.3" y="138.2" transform="rotate(-90 140.3 138.2)">S</text>
<text x="142.9" y="138.2" transform="rotate(-90 142.9 138.2)">S</text>
<text x="145.4" y="138.2" transform="rotate(-90 145.4 138.2)">S</text>
<text x="148" y="138.2" transform="rotate(-90 148 138.2)">G</text>
<text x="151.7" y="138">TPH1R403NL</text>
<text x="230" y="143.1">PWR_FLAG</text>
<text x="241.2" y="143.1">PGND</text>
<text x="260.7" y="139.3">R17</text>
<text x="260.7" y="141.9">4k7</text>
<text x="37.7" y="146.9">C34</text>
<text x="40.6" y="145.7">PGND</text>
<text x="44.2" y="146.9">105</text>
<text x="52.6" y="145.7">GND</text>
<text x="52.6" y="148.2">VREF</text>
<text x="68.4" y="148.2">GL1</text>
<text x="69.4" y="145.7">SN</text>
<text x="110.7" y="148.2">Q5</text>
<text x="117.5" y="148.1" transform="rotate(-90 117.5 148.1)">D</text>
<text x="120" y="148.1" transform="rotate(-90 120 148.1)">D</text>
<text x="122.6" y="148.1" transform="rotate(-90 122.6 148.1)">D</text>
<text x="125.1" y="148.1" transform="rotate(-90 125.1 148.1)">D</text>
<text x="140.3" y="148.1" transform="rotate(-90 140.3 148.1)">D</text>
<text x="142.9" y="148.1" transform="rotate(-90 142.9 148.1)">D</text>
<text x="145.4" y="148.1" transform="rotate(-90 145.4 148.1)">D</text>
<text x="148" y="148.1" transform="rotate(-90 148 148.1)">D</text>
<text x="151.3" y="148.2">Q9</text>
<text x="257.1" y="149.5">GND</text>
<text x="37.7" y="152">C35</text>
<text x="44.2" y="152">105</text>
<text x="52.6" y="150.7">AVDD</text>
<text x="52.6" y="153.3">DVDD</text>
<text x="52.6" y="155.8">nFAULT</text>
<text x="68" y="155.8">GND</text>
<text x="68.2" y="153.3">GH1</text>
<text x="68.4" y="150.7">SH1</text>
<text x="86.3" y="155.8">PGND</text>
<text x="102.1" y="150.7">TPH1R403NL</text>
<text x="117.5" y="150.9" transform="rotate(-90 117.5 150.9)">S</text>
<text x="120" y="150.9" transform="rotate(-90 120 150.9)">S</text>
<text x="122.6" y="150.9" transform="rotate(-90 122.6 150.9)">S</text>
<text x="125.1" y="150.9" transform="rotate(-90 125.1 150.9)">G</text>
<text x="140.3" y="150.9" transform="rotate(-90 140.3 150.9)">S</text>
<text x="142.9" y="150.9" transform="rotate(-90 142.9 150.9)">S</text>
<text x="145.4" y="150.9" transform="rotate(-90 145.4 150.9)">S</text>
<text x="148" y="150.9" transform="rotate(-90 148 150.9)">G</text>
<text x="151.7" y="150.7">TPH1R403NL</text>
<text x="34.3" y="159.6">PGND</text>
<text x="52.6" y="158.4">SNSOUT</text>
<text x="52.6" y="160.9">SO</text>
<text x="69.4" y="160.9">EN</text>
<text x="69.4" y="158.4">PH</text>
<text x="52.6" y="163.4">IDRIVE</text>
<text x="62.9" y="164.8" transform="rotate(-90 62.9 164.8)">GND</text>
<text x="65" y="163.4">nSLEEP</text>
<text x="128.3" y="163.4">PGND</text>
<text x="59.7" y="173.6">PGND</text>
</g>
<g font-size="1.8" fill="#725600">
<text x="237.7" y="33.9">+12V</text>
<text x="249.8" y="33.9">MT1-P</text>
<text x="237.7" y="41.5">VoltCAP</text>
<text x="237.7" y="39">GND</text>
<text x="237.7" y="36.4">+3V3</text>
<text x="249.8" y="41.5">MT2-E</text>
<text x="249.8" y="39">MT2-P</text>
<text x="249.8" y="36.4">MT1-E</text>
<text x="248" y="44.1">NSLEEP</text>
</g>
<g font-size="1.8" fill="#0f0f0f">
<text x="261.4" y="35.5">MT1-E</text>
<text x="261.4" y="32.9">MT1-P</text>
<text x="226.1" y="40.5">VoltCAP</text>
<text x="227.9" y="39">GND</text>
<text x="261.4" y="40.5">MT2-E</text>
<text x="261.4" y="38">MT2-P</text>
<text x="259.6" y="43.1">NSLEEP</text>
<text x="76.4" y="53.2">GH1B</text>
<text x="76.6" y="58.3">GL1B</text>
<text x="76.6" y="55.8">SH1B</text>
<text x="127.2" y="54.5">GH1A</text>
<text x="127.4" y="57">SH1A</text>
<text x="150" y="54.5">GH1B</text>
<text x="150.2" y="57">SH1B</text>
<text x="76.6" y="65.9">GL1A</text>
<text x="76.4" y="71">GH1A</text>
<text x="76.6" y="68.5">SH1A</text>
<text x="127.4" y="68.5">GL1A</text>
<text x="150.2" y="68.5">GL1B</text>
<text x="77.6" y="76.1">M1P</text>
<text x="77.6" y="78.6">M1E</text>
<text x="78.8" y="81.2">EN</text>
<text x="229.9" y="83.7">MT1-P</text>
<text x="193" y="85">NSLEEP</text>
<text x="193" y="87.5">EN</text>
<text x="229.9" y="86.3">M1P</text>
<text x="258.9" y="86.3">MT2-E</text>
<text x="260.5" y="88.8">M2E</text>
<text x="229.9" y="91.3">MT1-E</text>
<text x="229.9" y="93.9">M1E</text>
<text x="258.9" y="93.9">MT2-P</text>
<text x="111.8" y="97.7">SH1A</text>
<text x="111.8" y="100.2">SH1B</text>
<text x="138.4" y="100.2">SH2B</text>
<text x="138.4" y="97.7">SH2A</text>
<text x="260.5" y="96.4">M2P</text>
<text x="76.4" y="134.5">GH2B</text>
<text x="76.6" y="137.1">SH2B</text>
<text x="260.9" y="134.5">VoltCAP</text>
<text x="76.6" y="139.6">GL2B</text>
<text x="127.2" y="140.9">GH2A</text>
<text x="127.4" y="143.4">SH2A</text>
<text x="150" y="140.9">GH2B</text>
<text x="150.2" y="143.4">SH2B</text>
<text x="76.6" y="149.8">SH2A</text>
<text x="76.6" y="147.2">GL2A</text>
<text x="76.4" y="152.3">GH2A</text>
<text x="127.4" y="154.8">GL2A</text>
<text x="150.2" y="154.8">GL2B</text>
<text x="77.6" y="159.9">M1E</text>
<text x="77.6" y="157.4">M1P</text>
<text x="78.8" y="162.5">EN</text>
</g>
<g font-size="1.8" fill="#a90000">
<text x="116.6" y="46.5" transform="rotate(-90 116.6 46.5)">3</text>
<text x="119.1" y="46.5" transform="rotate(-90 119.1 46.5)">3</text>
<text x="121.7" y="46.5" transform="rotate(-90 121.7 46.5)">3</text>
<text x="124.2" y="46.5" transform="rotate(-90 124.2 46.5)">3</text>
<text x="139.4" y="46.5" transform="rotate(-90 139.4 46.5)">3</text>
<text x="142" y="46.5" transform="rotate(-90 142 46.5)">3</text>
<text x="144.5" y="46.5" transform="rotate(-90 144.5 46.5)">3</text>
<text x="147.1" y="46.5" transform="rotate(-90 147.1 46.5)">3</text>
<text x="50.3" y="53.3">1</text>
<text x="72.7" y="53.3">24</text>
<text x="50.3" y="55.9">2</text>
<text x="50.3" y="58.4">3</text>
<text x="72.7" y="58.4">22</text>
<text x="72.7" y="55.9">23</text>
<text x="116.6" y="59.2" transform="rotate(-90 116.6 59.2)">3</text>
<text x="116.6" y="54.1" transform="rotate(-90 116.6 54.1)">1</text>
<text x="119.1" y="59.2" transform="rotate(-90 119.1 59.2)">3</text>
<text x="119.1" y="54.1" transform="rotate(-90 119.1 54.1)">1</text>
<text x="121.7" y="59.2" transform="rotate(-90 121.7 59.2)">3</text>
<text x="121.7" y="54.1" transform="rotate(-90 121.7 54.1)">1</text>
<text x="124.2" y="59.2" transform="rotate(-90 124.2 59.2)">3</text>
<text x="124.2" y="54.1" transform="rotate(-90 124.2 54.1)">2</text>
<text x="139.4" y="59.2" transform="rotate(-90 139.4 59.2)">3</text>
<text x="139.4" y="54.1" transform="rotate(-90 139.4 54.1)">1</text>
<text x="142" y="59.2" transform="rotate(-90 142 59.2)">3</text>
<text x="142" y="54.1" transform="rotate(-90 142 54.1)">1</text>
<text x="144.5" y="59.2" transform="rotate(-90 144.5 59.2)">3</text>
<text x="144.5" y="54.1" transform="rotate(-90 144.5 54.1)">1</text>
<text x="147.1" y="59.2" transform="rotate(-90 147.1 59.2)">3</text>
<text x="147.1" y="54.1" transform="rotate(-90 147.1 54.1)">2</text>
<text x="50.3" y="61">4</text>
<text x="50.3" y="63.5">5</text>
<text x="72.7" y="63.5">20</text>
<text x="72.7" y="61">21</text>
<text x="50.3" y="66">6</text>
<text x="50.3" y="68.6">7</text>
<text x="50.3" y="71.1">8</text>
<text x="72.7" y="71.1">17</text>
<text x="72.7" y="68.6">18</text>
<text x="72.7" y="66">19</text>
<text x="116.6" y="66.8" transform="rotate(-90 116.6 66.8)">1</text>
<text x="119.1" y="66.8" transform="rotate(-90 119.1 66.8)">1</text>
<text x="121.7" y="66.8" transform="rotate(-90 121.7 66.8)">1</text>
<text x="124.2" y="66.8" transform="rotate(-90 124.2 66.8)">2</text>
<text x="139.4" y="66.8" transform="rotate(-90 139.4 66.8)">1</text>
<text x="142" y="66.8" transform="rotate(-90 142 66.8)">1</text>
<text x="144.5" y="66.8" transform="rotate(-90 144.5 66.8)">1</text>
<text x="147.1" y="66.8" transform="rotate(-90 147.1 66.8)">2</text>
<text x="49.8" y="76.2">10</text>
<text x="50.3" y="73.7">9</text>
<text x="72.7" y="76.2">15</text>
<text x="72.7" y="73.7">16</text>
<text x="49.8" y="78.7">11</text>
<text x="49.8" y="81.3">12</text>
<text x="72.7" y="81.3">13</text>
<text x="72.7" y="78.7">14</text>
<text x="239.5" y="81.3">1</text>
<text x="239.5" y="83.8">2</text>
<text x="254.3" y="83.8">13</text>
<text x="254.3" y="81.3">14</text>
<text x="62" y="86.3" transform="rotate(-90 62 86.3)">25</text>
<text x="201.4" y="85.1">1</text>
<text x="201.4" y="87.6">2</text>
<text x="211.6" y="85.1">4</text>
<text x="211.6" y="87.6">5</text>
<text x="239.5" y="86.4">3</text>
<text x="239.5" y="88.9">4</text>
<text x="254.3" y="88.9">11</text>
<text x="254.3" y="86.4">12</text>
<text x="201.4" y="90.2">3</text>
<text x="211.6" y="90.2">6</text>
<text x="239.5" y="91.4">5</text>
<text x="239.5" y="94">6</text>
<text x="254.3" y="91.4">10</text>
<text x="254.8" y="94">9</text>
<text x="119.5" y="97.8">1</text>
<text x="119.5" y="100.3">2</text>
<text x="146.2" y="97.8">1</text>
<text x="146.2" y="100.3">2</text>
<text x="239.5" y="96.5">7</text>
<text x="254.8" y="96.5">8</text>
<text x="226.2" y="129.5">2</text>
<text x="50.3" y="134.6">1</text>
<text x="50.3" y="137.2">2</text>
<text x="72.7" y="137.2">23</text>
<text x="72.7" y="134.6">24</text>
<text x="116.6" y="132.8" transform="rotate(-90 116.6 132.8)">3</text>
<text x="119.1" y="132.8" transform="rotate(-90 119.1 132.8)">3</text>
<text x="121.7" y="132.8" transform="rotate(-90 121.7 132.8)">3</text>
<text x="124.2" y="132.8" transform="rotate(-90 124.2 132.8)">3</text>
<text x="139.4" y="132.8" transform="rotate(-90 139.4 132.8)">3</text>
<text x="142" y="132.8" transform="rotate(-90 142 132.8)">3</text>
<text x="144.5" y="132.8" transform="rotate(-90 144.5 132.8)">3</text>
<text x="147.1" y="132.8" transform="rotate(-90 147.1 132.8)">3</text>
<text x="226.2" y="132.1">1</text>
<text x="50.3" y="139.7">3</text>
<text x="50.3" y="142.2">4</text>
<text x="72.7" y="142.2">21</text>
<text x="72.7" y="139.7">22</text>
<text x="116.6" y="140.4" transform="rotate(-90 116.6 140.4)">1</text>
<text x="119.1" y="140.4" transform="rotate(-90 119.1 140.4)">1</text>
<text x="121.7" y="140.4" transform="rotate(-90 121.7 140.4)">1</text>
<text x="124.2" y="140.4" transform="rotate(-90 124.2 140.4)">2</text>
<text x="139.4" y="140.4" transform="rotate(-90 139.4 140.4)">1</text>
<text x="142" y="140.4" transform="rotate(-90 142 140.4)">1</text>
<text x="144.5" y="140.4" transform="rotate(-90 144.5 140.4)">1</text>
<text x="147.1" y="140.4" transform="rotate(-90 147.1 140.4)">2</text>
<text x="50.3" y="144.8">5</text>
<text x="50.3" y="147.3">6</text>
<text x="50.3" y="149.9">7</text>
<text x="72.7" y="149.9">18</text>
<text x="72.7" y="147.3">19</text>
<text x="72.7" y="144.8">20</text>
<text x="116.6" y="145.5" transform="rotate(-90 116.6 145.5)">3</text>
<text x="119.1" y="145.5" transform="rotate(-90 119.1 145.5)">3</text>
<text x="121.7" y="145.5" transform="rotate(-90 121.7 145.5)">3</text>
<text x="124.2" y="145.5" transform="rotate(-90 124.2 145.5)">3</text>
<text x="139.4" y="145.5" transform="rotate(-90 139.4 145.5)">3</text>
<text x="142" y="145.5" transform="rotate(-90 142 145.5)">3</text>
<text x="144.5" y="145.5" transform="rotate(-90 144.5 145.5)">3</text>
<text x="147.1" y="145.5" transform="rotate(-90 147.1 145.5)">3</text>
<text x="50.3" y="152.4">8</text>
<text x="50.3" y="154.9">9</text>
<text x="72.7" y="154.9">16</text>
<text x="72.7" y="152.4">17</text>
<text x="116.6" y="153.1" transform="rotate(-90 116.6 153.1)">1</text>
<text x="119.1" y="153.1" transform="rotate(-90 119.1 153.1)">1</text>
<text x="121.7" y="153.1" transform="rotate(-90 121.7 153.1)">1</text>
<text x="124.2" y="153.1" transform="rotate(-90 124.2 153.1)">2</text>
<text x="139.4" y="153.1" transform="rotate(-90 139.4 153.1)">1</text>
<text x="142" y="153.1" transform="rotate(-90 142 153.1)">1</text>
<text x="144.5" y="153.1" transform="rotate(-90 144.5 153.1)">1</text>
<text x="147.1" y="153.1" transform="rotate(-90 147.1 153.1)">2</text>
<text x="49.8" y="157.5">10</text>
<text x="49.8" y="160">11</text>
<text x="72.7" y="160">14</text>
<text x="72.7" y="157.5">15</text>
<text x="49.8" y="162.6">12</text>
<text x="62" y="167.6" transform="rotate(-90 62 167.6)">25</text>
<text x="72.7" y="162.6">13</text>
</g>
<g font-size="1.8" fill="#009600">
<text x="37.9" y="53">105</text>
<text x="37.9" y="58">104</text>
<text x="37.9" y="134.2">105</text>
<text x="37.9" y="139.3">104</text>
</g>
</svg>
